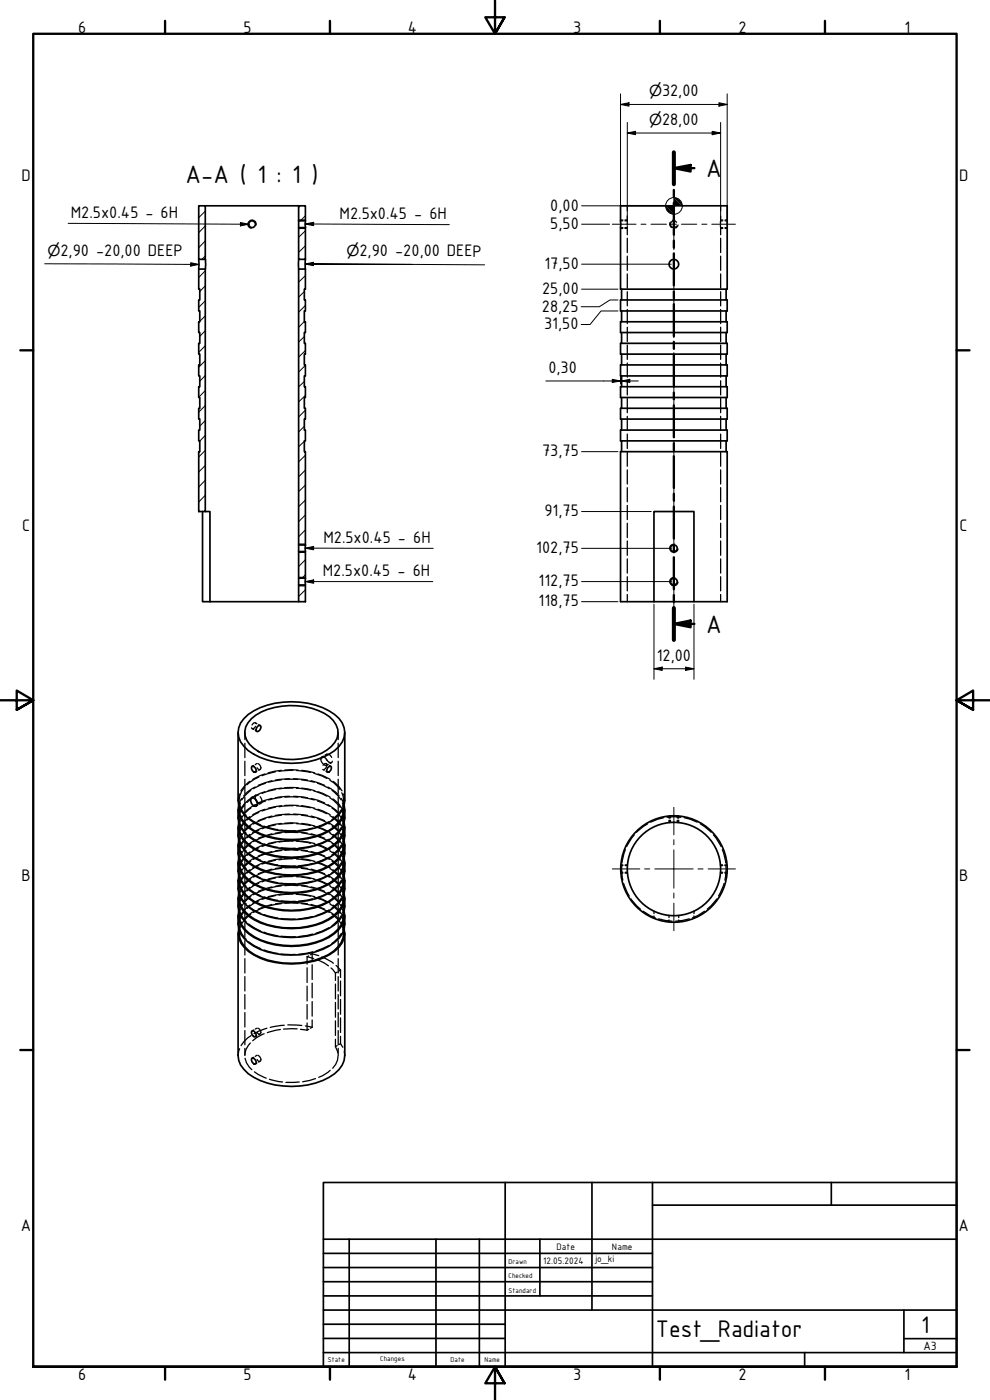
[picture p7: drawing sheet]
<svg xmlns="http://www.w3.org/2000/svg" width="297mm" height="420mm" viewBox="0 0 297 420" stroke-linecap="round" stroke-linejoin="round" font-family="sans-serif">
<!-- layer: Hatch (ISO) -->
<g fill="none" stroke="#000" stroke-width=".3">
<path d="M61.6 76.8l-1 1M61.6 72.3l-2 2M61.6 67.8l-2 2M61.6 63.4l-2 1.9M90.1 61.8l-.5 .5M91.6 73.8l-2 1.9M91.6 69.3l-2 1.9M91.6 64.7l-1.5 1.6M59.8 96.6l-.2 .2M61.6 94.8l-1.7 1.6M61.6 90.3l-2 1.9M61.6 99.2l-1.7 1.7"/>
<path d="M61.6 85.8l-1.7 1.7M61.6 81.3l-2 2M91.3 96.5l-1.7 1.7M91.3 87.5l-1.7 1.7M91.6 91.7l-2 2M91.6 82.7l-2 2M61.6 117.2l-2 2M61.6 112.7l-1.7 1.7M61.6 108.2l-2 2M61.6 103.7l-2 2.1M91.3 114.5l-1.7 1.6M91.3 101l-1.7 1.7"/>
<path d="M91.6 118.7l-2 1.9M91.6 109.6l-2 2.1M91.6 105.2l-2 2M61.6 139.7l-2 1.9M61.6 126.2l-1.7 1.7M61.6 121.7l-2 2M61.6 135.2l-2 1.9M61.6 130.7l-1.7 1.7M91.3 132.4l-1.7 1.7M91.3 127.9l-1.7 1.7M91.6 136.6l-2 2M91.6 132.1l-.2 .2"/>
<path d="M91.6 123.1l-2 2M61.6 153.1l-.4 .4M61.6 148.6l-2 2.1M61.6 144.1l-2 2.1M91.6 159l-2 2.1M91.6 154.5l-2 2.1M91.6 150.1l-2 2M91.6 145.6l-2 2M91.6 141.1l-2 2M91.6 172.5l-1 1M91.6 168l-2 2M91.6 177l-2 2"/>
</g>
<!-- layer: Hidden (ISO) -->
<g fill="none" stroke="#000" stroke-width=".38">
<path d="M186.2 66.3h.7M186.2 68.3h.7M186.2 66h.7M186.2 68.6h.7M187.5 66.3h.7M187.5 68.3h.7M187.5 66h.7M187.5 68.6h.7M188.2 66.3v.4M188.2 68v.3M188.2 61.8v1.5M188.2 64.8v1.5"/>
<path d="M188.2 67v.6M188.2 68.3v2.2M188.2 71.5v4.3M188.2 76.9v4.2M201.2 66.7a1.08 1.08 0 0 0 .3 1.6M202.4 66.1h-.7M203 66.7a1.01 1.01 0 0 0-1.5-.2 1.01 1.01 0 0 0 0 1.5 1.01 1.01 0 0 0 1.5-.1M203.5 67.5l-.8 .9M216.2 67.6v.7M216.2 66.3v.7M216.2 61.8v1.5M216.2 64.8v1.5"/>
<path d="M216.2 68.3v2.2M216.2 71.5v4.3M216.2 76.9v4.2M216.2 66.3h.7M216.2 68.3h.7M216.2 66h.7M216.2 68.6h.7M217.6 66.3h.6M217.6 68.3h.6M217.6 66h.6M217.6 68.6h.6M188.2 82.2v4.3"/>
<path d="M188.2 87.5v4.3M188.2 92.9v4.2M188.2 98.2v4.3M216.2 82.2v4.3M216.2 87.5v4.3M216.2 92.9v4.2M216.2 98.2v4.3M188.2 103.5v4.4M188.2 108.9v4.3M188.2 114.3v4.2M188.2 119.6v4.3M216.2 103.5v4.4"/>
<path d="M216.2 108.9v4.3M216.2 114.3v4.2M216.2 119.6v4.3M188.2 124.9v4.3M188.2 130.3v4.3M188.2 135.7v4.2M216.2 124.9v4.3M216.2 130.3v4.3M216.2 135.7v4.2M188.2 141v4.3M188.2 146.3v4.3M188.2 151.7v4.2"/>
<path d="M188.2 157v4.3M216.2 141v4.3M216.2 146.3v4.3M216.2 151.7v4.2M216.2 157v4.3M188.2 162.3v4.4M188.2 167.7v4.3M188.2 173.1v4.2M188.2 178.4v2.2M216.2 162.3v4.4M216.2 167.7v4.3M216.2 173.1v4.2"/>
<path d="M216.2 178.4v2.2M73.5 219.8v2.2M75.6 218.7l.5 .2M76.6 219.2l.4 .3M76.6 217l.5 .2M76.7 218l-.8 .7-.4-.3M76.8 217.2l-.2-.2a.77 .77 0 0 0-1 .6M77.6 217.5l.4 .2M101.5 219.8v2.2M71.9 238.3l-.5 2M72.5 239.6l-.9 2M73.4 236.3l-.9 1.2-.6 1.4-.1 1.2"/>
<path d="M73.5 223.1v4.3M73.5 228.5v4.3M73.5 233.8v4.4M73.5 239.2v4.4M75 234.5l-1.8 1.6-.9 1.2M75 239.8l-1.8 1.5-.9 1.4M75.2 237.2l-1.7 1.6-1 1.3M75.9 239.1l-.5 .3M76.1 229.7l-.5 .3M76.6 236.2l-2.4 1.5-1 1.1M76.8 238.7l-.2 .7 .2 .7M76.8 238.5l-.4 .4"/>
<path d="M77 229.2l-.4 .3M77.1 231.4l-.5 .4M77.3 229.2a1.04 1.04 0 0 1 .9 .7 1.04 1.04 0 0 1-.3 1.1l-.7-.6M77.7 233.2l-1.4 .6-2.2 1.7M77.7 238.5l-1.4 .6-2.2 1.7M78 239.1a1.45 1.45 0 0 1 .3 1.9M78 230.9l-.4 .3M79.5 232.3l-3.7 1.6M79.5 237.6l-3.7 1.6M79.7 235.1l-3.6 1.6M81.6 234.3l-4.1 1.4M81.6 239.6l-4.1 1.4"/>
<path d="M82.7 231.6l-4.1 1.2M82.7 237l-4.1 1.1M84.5 231.2l-4 .7M84.5 234l-3.9 .7M84.5 236.5l-4 .8M84.5 239.3l-3.9 .8M85.4 231.1h4.1M85.4 236.4h4.1M85.5 233.9h3.9M85.5 239.2h3.9M86.9 233.7l-4.3 .4M86.9 239l-4.3 .4"/>
<path d="M87.9 231.2l-4.2 .3M87.9 236.5l-4.2 .3M88 233.7l4.3 .4M88 239l4.3 .4M89 231.2l4.2 .6M89 236.6l4.2 .6M90.4 234l3.9 .7M90.4 239.3l3.9 .8M90.5 231.2l3.9 .7M90.5 236.5l3.9 .8M93.3 234.3l4.1 1.4M93.3 239.6l4.1 1.4"/>
<path d="M94.2 232.1l3.8 1.5M94.2 237.4l3.8 1.5M95.2 235.1l3.6 1.6M95.4 232.3l3.7 1.6M95.4 237.6l3.7 1.6M96.8 230.9l.5 .3M96.9 229.7l.7-.5h.3l.1 .4-.1 .8-.7 .5M97.1 226.9l-.5 .3M97.7 226.7l.3-.3a1.28 1.28 0 0 1 1.5 .9M97.8 231.4l.4 .4M97.9 229.2l.4 .3M97.9 227.9l.1 .1a1.15 1.15 0 0 0 1.7 .6v-.1"/>
<path d="M98 226.4l-.5 .2M98.2 228.3l-.2-.3a1.06 1.06 0 0 0-1.7-.6 1.79 1.79 0 0 0 1.8 2.3M98.4 236.2l2.3 1.5 1 1.1M98.5 229.4l-.5 .3M98.8 229.7l.5 .3M99 234.2l1.1 .7 1.9 2.1M99 239.4l1.1 .9 1.9 2M99.4 228.9l-.4 .3M99.6 237.2l1.8 1.6 1 1.3M99.9 234.5l1.8 1.6 .9 1.2M99.9 239.8l1.8 1.5 .9 1.4M101.5 223.1v4.3"/>
<path d="M101.5 228.5v4.3M101.5 233.8v4.4M101.5 239.2v4.4M102.4 239.6l.9 2M102.6 237.9a5 5 0 0 1 .2 4.1M103.1 238.3l.3 2M71.8 240.3v.5M71.8 241.5v.5M71.8 245.5v.7M71.8 246.7v.6M71.8 250.9v.5M71.8 252.1v.5"/>
<path d="M71.8 256.2v.6M71.8 257.3v.7M71.9 241.1a5.7 5.7 0 0 0 2 3.6M71.9 243.6l-.5 1.9M71.9 246.4a5.7 5.7 0 0 0 2 3.6M71.9 248.9l-.5 2M71.9 251.7a6.1 6.1 0 0 0 2 3.7M71.9 254.2l-.5 2M71.9 257a5.7 5.7 0 0 0 2 3.6M71.9 259.5l-.5 2M72.1 241l-.3 1.9M72.1 246.3l-.3 1.9"/>
<path d="M72.1 251.6l-.3 1.9M72.1 256.9l-.3 1.9M72.5 245l-.9 1.9M72.5 250.2l-.9 2M72.5 255.6l-.9 1.9M73.4 241.5l-.9 1.2-.6 1.4-.1 1.2M73.4 246.9l-.9 1.2-.6 1.4-.1 1.2M73.4 252.1l-.9 1.2-.6 1.4-.1 1.3M73.4 257.5l-.9 1.2-.6 1.4-.1 1.2M73.5 244.6v4.3M73.5 250v4.3M73.5 255.4v4.3"/>
<path d="M74.6 245.5l1.7 1.2 1.9 .9M74.6 250.7l1.7 1.2 1.9 1M74.6 256.1l1.7 1.2 1.9 .9M75 245.1l-1.8 1.6-.9 1.3M75 250.4l-1.8 1.6-.9 1.3M75 255.7l-1.8 1.6-.9 1.3M75.2 242.5l-1.7 1.6-1 1.3M75.2 247.9l-1.7 1.5-1 1.3M75.2 253.2l-1.7 1.5-1 1.3M75.2 258.5l-1.7 1.5-1 1.3M76.6 241.5l-2.4 1.6-1 1M76.6 246.8l-2.4 1.5-1 1.1"/>
<path d="M76.6 252.1l-2.4 1.6-1 1M76.6 257.4l-2.4 1.5-1 1.1M77.1 240.6l.5 .4M77.3 241.7l-.4 .2M77.7 243.8l-1.4 .7-2.2 1.6M77.7 249.2l-1.4 .6-2.2 1.6M77.7 254.4l-1.4 .7-2.2 1.6M77.7 259.8l-1.4 .6-2.2 1.6M78.3 241.1l-.4 .2M79.2 247.9l4.1 1.1M79.2 253.3l4.1 1M79.2 258.6l4.1 1"/>
<path d="M79.5 242.9l-3.7 1.6M79.5 248.2l-3.7 1.7M79.5 253.5l-3.7 1.6M79.5 258.8l-3.7 1.7M79.7 240.4l-3.6 1.6M79.7 245.7l-3.6 1.6M79.7 251l-3.6 1.6M79.7 256.3l-3.6 1.6M81.6 244.9l-4.1 1.4M81.6 250.2l-4.1 1.4M81.6 255.6l-4.1 1.3M82.7 242.2l-4.1 1.2"/>
<path d="M82.7 247.6l-4.1 1.1M82.7 252.8l-4.1 1.2M82.7 258.2l-4.1 1.1M84.3 249.1l4.3 .2M84.3 254.4l4.3 .2M84.3 259.8l4.3 .1M84.5 241.8l-4 .7M84.5 244.6l-3.9 .8M84.5 247.1l-4 .8M84.5 249.9l-3.9 .8M84.5 252.5l-4 .7M84.5 255.2l-3.9 .8"/>
<path d="M84.5 257.7l-4 .8M85.4 241.7h4.1M85.4 247.1h4.1M85.4 252.3h4.1M85.4 257.7h4.1M85.5 244.5h3.9M85.5 249.9h3.9M85.5 255.2h3.9M86.9 244.3l-4.3 .4M86.9 249.6l-4.3 .4M86.9 254.9l-4.3 .5M87.9 241.9l-4.2 .2"/>
<path d="M87.9 247.1l-4.2 .3M87.9 252.5l-4.2 .2M87.9 257.7l-4.2 .3M88 244.3l4.3 .4M88 249.6l4.3 .4M88 254.9l4.3 .5M89 241.9l4.2 .5M89 247.2l4.2 .6M89 252.5l4.2 .6M89 257.8l4.2 .6M90.4 244.6l3.9 .8M90.4 249.9l3.9 .8"/>
<path d="M90.4 255.2l3.9 .8M90.5 241.8l3.9 .7M90.5 247.1l3.9 .8M90.5 252.5l3.9 .7M90.5 257.7l3.9 .8M93.3 244.9l4.1 1.4M93.3 250.2l4.1 1.4M93.3 255.6l4.1 1.3M93.8 248.5l-4.2 .7M93.8 253.9l-4.2 .7M93.8 259.1l-4.2 .7M94.2 242.7l3.8 1.5"/>
<path d="M94.2 248l3.8 1.5M94.2 253.3l3.8 1.6M94.2 258.6l3.8 1.5M95.2 240.4l3.6 1.6M95.2 245.7l3.6 1.6M95.2 251l3.6 1.6M95.2 256.3l3.6 1.6M95.4 242.9l3.7 1.6M95.4 248.2l3.7 1.7M95.4 253.5l3.7 1.6M95.4 258.8l3.7 1.7M98.4 241.5l2.3 1.6 1 1"/>
<path d="M98.4 246.8l2.3 1.5 1 1.1M98.4 252.1l2.3 1.6 1 1M98.4 257.4l2.3 1.5 1 1.1M98.7 246.6l-3.9 1.7M98.7 251.9l-3.9 1.6M98.7 257.2l-3.9 1.7M99 244.8l1.1 .7 1.9 2.1M99 250l1.1 .9 1.9 2M99 255.4l1.1 .7 1.9 2.1M99.6 242.5l1.8 1.6 1 1.3M99.6 247.9l1.8 1.5 1 1.3M99.6 253.2l1.8 1.5 1 1.3"/>
<path d="M99.6 258.5l1.8 1.5 1 1.3M99.9 245.1l1.8 1.6 .9 1.3M99.9 250.4l1.8 1.6 .9 1.3M99.9 255.7l1.8 1.6 .9 1.3M101.5 244.6v4.3M101.5 250v4.3M101.5 255.4v4.3M102.4 245l.9 1.9M102.4 250.2l.9 2M102.4 255.6l.9 1.9M102.4 243a9 9 0 0 1-2.8 3M102.4 248.3l-1 1.4-1.8 1.6"/>
<path d="M102.4 253.6a9 9 0 0 1-2.8 3M102.4 258.9l-1 1.4-1.8 1.6M102.6 243.2a5.1 5.1 0 0 1 .2 4.1M102.6 248.5a5 5 0 0 1 .2 4.1M102.6 253.9a5 5 0 0 1 .2 4M102.6 259.1a5 5 0 0 1 .2 4.1M102.7 241l.4 1.9M102.7 246.3l.4 1.9M102.7 251.6l.4 1.9M102.7 256.9l.4 1.9M103.1 243.6l.3 1.9M103.1 248.9l.3 2"/>
<path d="M103.1 254.2l.3 2M103.1 259.5l.3 2M103.1 240.3v.5M103.1 241.5v.5M103.1 245.5v.7M103.1 246.7v.6M103.1 250.9v.5M103.1 252.1v.5M103.1 256.2v.6M103.1 257.3v.7M186.2 259.8h.7M186.2 259.6h.7"/>
<path d="M187.6 259.8h.6M187.6 259.6h.7M187.6 255l-1 4M190.3 250.5l-2.3 3.5M194.3 247.2l-1.3 .9-2 1.7M199.1 245.4l-3.9 1.3M200.2 245.3l2-.2 2.1 .2M200.7 244.8v.7M200.7 246.2v.7M200.9 244.8v.7M200.9 246.2v.7M201.2 244.8v.7"/>
<path d="M201.2 246.2v.6M203.2 244.8v.7M203.2 246.2v.6M203.5 244.8v.7M203.5 246.2v.7M203.6 244.8v.7M203.6 246.2v.7M205.3 245.4l1.8 .5 2.1 .8M210.1 247.2l3.3 2.6M214.1 250.5l2.2 3.5M216.2 259.8h.7M216.2 259.6h.6"/>
<path d="M216.7 255l1 4M217.5 259.8h.7M217.5 259.6h.6M71.8 261.5v.6M71.8 262.7v.5M71.8 266.8v.6M71.8 267.9v.7M71.8 272.1v.6M71.8 273.3v.6M71.8 277.4v.6M71.8 278.6v.6M71.9 262.4a6.2 6.2 0 0 0 2 3.6"/>
<path d="M71.9 264.8l-.5 2M71.9 267.6a5.7 5.7 0 0 0 2 3.7M71.9 270.1l-.5 2M71.9 273a6.2 6.2 0 0 0 2 3.6M71.9 275.4l-.5 2M71.9 278.2a5.7 5.7 0 0 0 2 3.7M72.1 262.2l-.3 1.9M72.1 267.5l-.3 2M72.1 272.8l-.3 1.9M72.1 278.1l-.3 2M72.5 276.8l-.9 1.9M72.5 260.9l-.9 1.9"/>
<path d="M72.5 266.2l-.9 1.9M72.5 271.5l-.9 1.9M73.4 262.8l-.9 1.2-.6 1.3-.1 1.3M73.4 268.1l-.9 1.2-.6 1.4-.1 1.2M73.4 273.4l-.9 1.2-.6 1.4-.1 1.2M73.5 260.8v4.3M73.5 266.2v4.3M73.5 271.6v4.3M73.5 277v4.2M74.6 261.4l1.7 1.2 1.9 .9M74.6 266.7l1.7 1.2 1.9 .9M74.6 272l1.7 1.2 1.9 .9"/>
<path d="M74.6 277.3l1.7 1.2 1.9 .9M75 261l-1.8 1.6-.9 1.3M75 266.3l-1.8 1.6-.9 1.3M75 271.6l-1.8 1.6-.9 1.3M75.2 263.8l-1.7 1.5-1 1.3M75.2 269.1l-1.7 1.5-1 1.3M75.2 274.4l-1.7 1.5-1 1.3M76.6 273.3l-2.4 1.6-1 1M76.6 262.7l-2.4 1.6-1 1M76.6 268l-2.4 1.6-1 1M77.7 265l-1.4 .7-2.2 1.7M77.7 270.4l-1.4 .6-2.2 1.6"/>
<path d="M79.2 263.9l4.1 1M79.2 269.2l4.1 1M79.2 274.5l4.1 1M79.2 279.8l1.1 .4 3 .6M79.5 264.1l-3.7 1.6M79.5 269.4l-3.7 1.7M79.7 261.6l-3.6 1.6M79.7 266.9l-3.6 1.6M79.7 272.2l-3.6 1.7M81.6 271.4l-4.1 1.4M81.6 260.8l-4.1 1.4M81.6 266.2l-4.1 1.3"/>
<path d="M82.7 263.4l-4.1 1.2M82.7 268.8l-4.1 1.1M84.3 265l4.3 .2M84.3 270.4l4.3 .1M84.3 275.6l4.3 .2M84.5 260.6l-3.9 .7M84.5 263.1l-4 .7M84.5 265.9l-3.9 .7M84.5 268.3l-4 .8M84.5 271.2l-3.9 .7M85.4 262.9h4.1M85.4 268.3h4.1"/>
<path d="M85.5 260.5h3.9M85.5 265.8h3.9M85.5 271.1h3.9M86.9 270.9l-4.3 .4M86.9 260.2l-4.3 .4M86.9 265.5l-4.3 .5M87.9 263.1l-4.2 .2M87.9 268.3l-4.2 .3M88 270.9l4.3 .4M88 260.2l4.3 .4M88 265.5l4.3 .5M89 263.1l4.2 .6"/>
<path d="M89 268.4l4.2 .6M90.4 260.6l3.9 .7M90.4 265.9l3.9 .7M90.4 271.2l3.9 .7M90.5 263.1l3.9 .7M90.5 268.3l3.9 .8M93.3 271.4l4.1 1.4M93.3 260.8l4.1 1.4M93.3 266.2l4.1 1.3M93.8 264.5l-4.2 .7M93.8 269.7l-4.2 .7M93.8 275.1l-4.2 .7"/>
<path d="M94.2 263.9l3.8 1.6M94.2 269.2l3.8 1.5M95.2 261.6l3.6 1.6M95.2 266.9l3.6 1.6M95.2 272.2l3.6 1.7M95.4 264.1l3.7 1.6M95.4 269.4l3.7 1.7M98.4 273.3l2.3 1.6 1 1M98.4 262.7l2.3 1.6 1 1M98.4 268l2.3 1.6 1 1M98.7 262.5l-3.9 1.7M98.7 267.8l-3.9 1.7"/>
<path d="M98.7 273.1l-3.9 1.7M98.7 278.4l-3.9 1.7M99 260.6l1.1 .9 1.9 2M99 266l1.1 .7 1.9 2.1M99 271.3l1.1 .8 1.9 2M99.6 263.8l1.8 1.5 1 1.3M99.6 269.1l1.8 1.5 1 1.3M99.6 274.4l1.8 1.5 1 1.3M99.9 261l1.8 1.6 .9 1.3M99.9 266.3l1.8 1.6 .9 1.3M99.9 271.6l1.8 1.6 .9 1.3M101.5 260.8v4.3"/>
<path d="M101.5 266.2v4.3M101.5 271.6v4.3M101.5 277v4.2M102.4 276.8l.9 1.9M102.4 260.9l.9 1.9M102.4 266.2l.9 1.9M102.4 271.5l.9 1.9M102.4 264.2l-1 1.4-1.8 1.7M102.4 269.5a8.4 8.4 0 0 1-2.8 3M102.4 274.8l-1 1.4-1.8 1.7M102.6 264.5a5 5 0 0 1 .2 4M102.6 269.7a5.1 5.1 0 0 1 .2 4.2"/>
<path d="M102.6 275.1a5 5 0 0 1 .2 4M102.7 262.2l.4 1.9M102.7 267.5l.4 2M102.7 272.8l.4 1.9M102.7 278.1l.4 2M103.1 264.8l.3 2M103.1 270.1l.3 2M103.1 275.4l.3 2M103.1 261.5v.6M103.1 262.7v.5M103.1 266.8v.6M103.1 267.9v.7"/>
<path d="M103.1 272.1v.6M103.1 273.3v.6M103.1 277.4v.6M103.1 278.6v.6M186.2 261.8h.7M186.2 262h.7M186.6 260l.3 4.1M187.1 265.2l1.7 3.7M187.6 261.8h.6M187.6 262h.7M189.4 269.8l1.7 2.1 1.1 .9M193 273.5l2.1 1.3 1.5 .6"/>
<path d="M196.2 273.4v.8M196.2 274.9v.7M197.6 275.8l4.1 .7M200.7 274.7v.7M200.7 276.1v.6M203.6 274.7v.7M203.6 276.1v.6M206.8 275.8l-4.1 .7M208.2 273.4v.8M208.2 274.9v.7M211.4 273.5l-2.1 1.3-1.5 .6M215 269.8l-1.7 2.1-1.1 .9"/>
<path d="M216.2 261.8h.7M216.2 262h.6M217.2 265.2l-1.6 3.7M217.5 261.8h.7M217.5 262h.6M217.8 260l-.3 4.1M73.5 282.3v4.3M73.5 287.7v4.3M73.5 293.1v4.3M73.5 298.5v4.3M74.6 282.6l1.7 1.2 1.9 .9M79.2 285.1l4.1 1"/>
<path d="M84.3 281l4.3 .1M84.3 286.3l4.3 .1M92.1 287.1l2 .5M92.1 287.1v2.2M92.1 290.4v4.5M92.1 296v4.4M92.6 286.9l-.5 .2M93.7 286.2l1.9 .6M93.7 286.2l-.5 .4M93.7 286.2v2.3M93.7 289.5v4.5M93.7 295.1v4.3"/>
<path d="M93.8 280.3l-4.2 .8M93.8 285.7l-4.2 .7M95.1 288l2.2 1 1.3 .9M96.5 287.2l3.5 1.9M98.7 283.8l-3.9 1.6M99.3 290.5l1.3 1.5M100.6 292v2.2M100.6 295.3v4.5M100.8 289.7l1.4 1.4M101.2 291.8l-.6 .2M101.5 282.3v4.3M101.5 287.7v4.3"/>
<path d="M101.5 293.1v4.3M101.5 298.5v4.3M102.2 291.1l-.5 .3M102.2 291.1v2.2M102.2 294.4v4.5M102.2 300v4.4M102.4 280.1a9 9 0 0 1-2.8 3M71.9 314.7l-.5 2.1M73.5 303.9v4.3M73.5 309.3v4.2M73.5 314.6v2.2M73.5 317.6a5.7 5.7 0 0 0 2.1 3.4"/>
<path d="M75.1 313a5.1 5.1 0 0 0-1.6 3.6M75.3 310.8l-1 .7-2 2.3M76.1 309.1l-.5 .3M76.1 317.3l-.5 .2M77 308.6l-.4 .2M77 316.7l-.4 .3M77.1 310.9l-.5 .2M77.1 319l-.5 .3M77.3 308.6a1 1 0 0 1 .9 .7 1 1 0 0 1-.3 1.1l-.7-.5M77.3 316.7a1.04 1.04 0 0 1 .9 .8 1.04 1.04 0 0 1-.3 1.1l-.7-.6M78 310.3l-.4 .3M78 318.5l-.4 .2"/>
<path d="M79.2 310.2l-2.2 1.2-1.2 .9M80.1 308.6l-2.5 .9-1.4 .7M84.1 309l-3.9 .9M85.3 307.7l-4.2 .6M86.4 307.6l4.2 .2M89.2 308.8h-4.1M90.2 308.9l1.9 .3M91.6 307.9l2.1 .4M92.1 301.5v4.4M92.1 307v2.2M92.6 308.9l-.5 .3M93.7 308.3l-.5 .3"/>
<path d="M93.7 300.6v4.4M93.7 306.1v2.2M100.6 314.1l.7 1.9M100.6 300.8v4.5M100.6 306.4v4.3M100.6 311.9v2.2M101.2 313.8l-.6 .3M101.4 317l-.1 1.1-.6 1.3-.9 1.2M101.5 303.9v4.3M101.5 309.3v4.2M101.5 314.6v2.2M102.2 305.5v4.4"/>
<path d="M102.2 311v2.2M102.2 313.2l-.5 .3M102.2 313.2l.7 1.1M103.3 315.5l.1 1.3M76.3 321.7l1.2 .8 2.4 1.1M80.8 323.9l4 .8M89.8 324.7l-4 .1M94.7 323.7l-3.9 1M99.1 321.2l-2.3 1.6-1.2 .5"/>
</g>
<!-- layer: Visible (ISO) -->
<g fill="none" stroke="#000" stroke-width=".51">
<path d="M59.6 61.8h2v16h-2zM59.6 77.8v3M61.6 77.8v3M61.6 61.8h28M89.6 68.3h2v9.5h-2zM89.6 61.8h2v4.5h-2zM89.6 77.8v3M89.6 66.3v2M91.6 77.8v3M91.6 66.3v2M186.2 61.8h32v25h-32zM59.6 80.8h2v72.7h-2v-17.9h.3v-3.3h-.3v-3.2h.3v-3.3h-.3v-3.3h.3v-3.2h-.3v-3.2h.3v-3.3h-.3v-3.3h.3v-3.2h-.3v-3.3h.3v-3.2h-.3v-3.2h.3v-3.3h-.3v-3.3h.3v-3.2h-.3z"/>
<path d="M89.6 80.8h2v6h-.3v3.2h.3v3.3h-.3v3.3h.3v3.2h-.3v3.2h.3v3.3h-.3v3.2h.3v3.3h-.3v3.3h.3v3.2h-.3v3.2h.3v3.3h-.3v3.3h.3v3.2h-.3v3.3h.3v28h-2zM186.2 90h32v3.3h-32zM186.2 96.6h32v3.2h-32zM186.5 86.8v3.2M186.5 93.3v3.3M186.5 99.8v3.2M217.9 86.8v3.2M217.9 93.3v3.3M217.9 99.8v3.2M186.2 103h32v3.3h-32zM186.2 109.5h32v3.3h-32zM186.2 116.1h32v3.2h-32z"/>
<path d="M186.5 106.3v3.2M186.5 112.8v3.3M186.5 119.3v3.2M217.9 106.3v3.2M217.9 112.8v3.3M217.9 119.3v3.2M186.2 135.6h32v45h-32zM186.2 122.5h32v3.3h-32zM186.2 129.1h32v3.2h-32zM186.5 125.8v3.3M186.5 132.3v3.3M217.9 125.8v3.3"/>
<path d="M217.9 132.3v3.3M60.8 153.5v27.1h2.2M61.6 153.5h1.4v27.1M89.6 165.5h2v8h-2zM89.6 175.6h2v5h-2zM89.6 173.5v2.1M89.6 163.6v1.9M91.6 173.5v2.1M91.6 163.6v1.9M63 180.6h26.6M196.2 180.6v-27.1h12v27.1M71.4 219.8v20.5a6.8 6.8 0 0 0 3.1 5.4 23.5 23.5 0 0 0 17.9 3.3 14.7 14.7 0 0 0 10.3-5.9l.6-1.4 .1-1.4v-20.5"/>
<path d="M73.2 215.6a19.2 19.2 0 0 1 14.2-5 20.6 20.6 0 0 1 14.3 5 6.2 6.2 0 0 1-1.3 9.7 23.9 23.9 0 0 1-25.9 0 6.7 6.7 0 0 1-2.9-6.9l.6-1.4zM75.4 215.7a19.9 19.9 0 0 1 16-3.6 12.6 12.6 0 0 1 9.4 5.4 5.2 5.2 0 0 1-1.4 6.5 18.1 18.1 0 0 1-13.7 3.9 16 16 0 0 1-10.8-4.5 5.3 5.3 0 0 1 .5-7.7zM77.3 218l.7-.3a1.17 1.17 0 0 1-1 1.8l-.1-.8zM75.4 239.4a1.68 1.68 0 0 1 1.5 2.5 1.68 1.68 0 0 1-1.5-2.5zM75.6 230a1.17 1.17 0 0 1 1 1.8 1.21 1.21 0 0 1-1-1.8zM98.5 230.2l.8-.2a1.21 1.21 0 0 1-1.1 1.8l-.2-.6zM71.4 242.9a8.2 8.2 0 0 0 4.7 9.2 24.3 24.3 0 0 0 24.3-1.1 7.8 7.8 0 0 0 3-8.1M71.4 248.2a8.2 8.2 0 0 0 4.7 9.2 25.3 25.3 0 0 0 22.6 0 8.2 8.2 0 0 0 4.7-9.2M71.4 253.5a8.1 8.1 0 0 0 4.7 9.2 24.3 24.3 0 0 0 24.3-1.1 6.8 6.8 0 0 0 3-5.4v-2.7M71.4 258.8a8.2 8.2 0 0 0 4.7 9.2 24.3 24.3 0 0 0 24.3-1.1 7.9 7.9 0 0 0 3-8.1M71.6 241.6a6.5 6.5 0 0 0 2.9 6.8 23.9 23.9 0 0 0 20.2 2.7 11.7 11.7 0 0 0 8.6-6.6l.1-1.5-.1-1.4M71.6 246.9a6.6 6.6 0 0 0 2.9 6.8 24 24 0 0 0 25.8 0 6.9 6.9 0 0 0 3-6.8"/>
<path d="M71.6 252.2a6.5 6.5 0 0 0 2.9 6.8 24.2 24.2 0 0 0 20.2 2.8 12 12 0 0 0 8.6-6.7l.1-1.4-.1-1.5M71.6 257.5a5.9 5.9 0 0 0 1.7 5.6 18.2 18.2 0 0 0 11.7 4.8 23.1 23.1 0 0 0 15.3-3.6 6.7 6.7 0 0 0 3-6.8M71.8 242a7.6 7.6 0 0 0 4.5 7.3 25 25 0 0 0 22.3 0 7.6 7.6 0 0 0 4.5-7.3M71.8 247.3a7.6 7.6 0 0 0 4.5 7.3 24.5 24.5 0 0 0 22.3 0 7.6 7.6 0 0 0 4.5-7.3M71.8 252.6a7.6 7.6 0 0 0 4.5 7.3 23.9 23.9 0 0 0 23.8-1 7 7 0 0 0 3-6.3M71.8 258a7.5 7.5 0 0 0 4.5 7.2 24.5 24.5 0 0 0 22.3 0 7.5 7.5 0 0 0 4.5-7.2M76.8 240.1l.3 .5M71.4 264.1a8.2 8.2 0 0 0 4.7 9.2 25.3 25.3 0 0 0 22.6 0 8.2 8.2 0 0 0 4.7-9.2M71.4 269.5a8.2 8.2 0 0 0 4.7 9.1 24.3 24.3 0 0 0 24.3-1.1 7.8 7.8 0 0 0 3-8M71.4 274.7a8.2 8.2 0 0 0 4.7 9.3 25.3 25.3 0 0 0 22.6 0 8.2 8.2 0 0 0 4.7-9.3M71.6 278.7a6.5 6.5 0 0 0 2.9 6.8 24.2 24.2 0 0 0 20.2 2.8 12 12 0 0 0 8.6-6.7l.1-1.5-.1-1.4M71.6 262.8a6.5 6.5 0 0 0 2.9 6.8 24 24 0 0 0 24.2 1.1 8.2 8.2 0 0 0 4.7-6.4l-.1-1.5"/>
<path d="M71.6 268.1a6.5 6.5 0 0 0 2.9 6.8 23.9 23.9 0 0 0 20.2 2.8 11.7 11.7 0 0 0 8.6-6.7l.1-1.5-.1-1.4M71.6 273.4a6.5 6.5 0 0 0 2.9 6.8 23.6 23.6 0 0 0 20.2 2.8 12 12 0 0 0 8.6-6.7l.1-1.4-.1-1.5M71.8 263.2a7.6 7.6 0 0 0 4.5 7.4 23.9 23.9 0 0 0 23.8-1.1 7 7 0 0 0 3-6.3M71.8 268.6a7.4 7.4 0 0 0 4.5 7.2 24.5 24.5 0 0 0 22.3 0 7.4 7.4 0 0 0 4.5-7.2M71.8 273.9a7.6 7.6 0 0 0 4.5 7.3 24.5 24.5 0 0 0 22.3 0 7.6 7.6 0 0 0 4.5-7.3M71.8 279.2a7.6 7.6 0 0 0 4.5 7.3 25 25 0 0 0 22.3 0 7.6 7.6 0 0 0 4.5-7.3M71.4 280.1v36.7a7.6 7.6 0 0 0 4.7 6.5 24.3 24.3 0 0 0 24.3-1.1 7 7 0 0 0 3-5.4v-36.7M75.6 317.5a1.17 1.17 0 0 1 1 1.8 1.21 1.21 0 0 1-1-1.8zM75.6 309.4a1.14 1.14 0 0 1 1 1.7 1.14 1.14 0 0 1-1-1.7z"/>
<circle cx="75.6" cy="67.3" r="1.01"/>
<circle cx="202.2" cy="79.3" r="1.45"/>
<circle cx="202.2" cy="164.5" r="1.01"/>
<circle cx="202.2" cy="174.5" r="1.01"/>
<circle cx="202.2" cy="260.8" r="16"/>
<circle cx="202.2" cy="260.8" r="14"/>
</g>
<!-- layer: Visible Narrow (ISO) -->
<path d="M76.8 67.5a1.22 1.22 0 0 0-.9-1.4 1.22 1.22 0 0 0-1.5 .9 1.22 1.22 0 0 0 1 1.5M89.6 66h2M89.6 68.6h2M89.6 175.8h2M89.6 173.3h2M89.6 165.8h2M89.6 163.3h2M202.4 163.3a1.26 1.26 0 0 0-1.4 1 1.26 1.26 0 0 0 1 1.5 1.26 1.26 0 0 0 1.5-1M202.4 173.3a1.24 1.24 0 0 0-1.4 1.1 1.24 1.24 0 0 0 1 1.4 1.24 1.24 0 0 0 1.5-1.1" fill="none" stroke="#000" stroke-width=".38"/>
<!-- layer: Section Line (ISO) -->
<g fill="none" stroke="#000" stroke-width=".7">
<path d="M202.2 50.5l5-1v2zM202.2 45.7v9.6M202.2 57v2.1M202.2 50.5h6.1M202.2 60.9v9.6M202.2 72.2v2.1M202.2 76.1v9.5M202.2 87.4v2.1M202.2 91.3v9.6M202.2 102.6v2.1M202.2 106.5v9.6M202.2 117.8v2.1"/>
<path d="M202.2 121.6v9.6M202.2 133v2.1M202.2 136.9v9.6M202.2 148.2v2.1M202.2 152.1v9.5M202.2 163.4v2.1M202.2 167.2v9.6M202.2 178.6v2.1M202.2 187.2l5-1v2.1zM202.2 182.5v9.6M202.2 187.2h6.1"/>
</g>
<path d="M202.2 45.7v9.6M202.2 182.5v9.6" fill="none" stroke="#000" stroke-width="1.2"/>
<g fill="#000">
<path d="M202.2 50.5l5-1v2z" fill-rule="evenodd"/>
<path d="M202.2 187.2l5-1v2.1z" fill-rule="evenodd"/>
</g>
<!-- layer: Border (ISO) -->
<g fill="none" stroke="#000" stroke-width=".7">
<path d="M49.5 6.3v3.8M99 6.3v3.8M148.5 .2v9.9l-2.9-4.9h5.8l-2.9 4.9 2.9-4.9M198 6.3v3.8M247.5 6.3v3.8M6.1 105.1h3.9M287 105.1h3.9M0 210.2h10l-5-3v5.8l5-2.8-5 2.8M297 210.2h-10l5-3v5.8l-5-2.8 5 2.8M6.1 315.1h3.9M287 315.1h3.9M10 410.2v-400.1h277v400.1h-277h277"/>
<path d="M49.5 410.2v3.9M99 410.2v3.9M151.4 415.1l-2.9-4.9 2.9 4.9h-5.8l2.9-4.9v10M198 410.2v3.9M247.5 410.2v3.9"/>
</g>
<!-- layer: Title (ISO) -->
<g fill="none" stroke="#000" stroke-width=".51">
<path d="M97 354.9h190v55.3h-190zM151.6 354.9v55.3M177.6 354.9v38.3M195.8 354.9v55.3M249.4 354.9v6.8M97 376.2h98.8M97 371.9h190M104.8 371.9v38.3M130.8 371.9v38.3M143.8 371.9v38.3M162 371.9v17M195.8 361.7h91.2"/>
<path d="M97 380.4h98.8M97 384.7h98.8M97 388.9h98.8M97 393.2h190M97 397.4h54.6M271.2 393.2v12.7M97 405.9h190M97 401.7h54.6M241.4 405.9v4.3M271.2 401.7h15.8"/>
</g>
<!-- layer: Centerline (ISO) -->
<g fill="none" stroke="#000" stroke-width=".3">
<path d="M202.2 59.3v6.8M183.7 67.3h7.1M192.3 67.3h1.5M195.3 67.3h4.7M201.4 67.3h1.5M202.2 67.6v1.5M202.2 70.6v4.3M202.2 76.4v1.5M202.2 79.4v4.3M204.5 67.3h4.5M210.6 67.3h1.5M213.6 67.3h7.1"/>
<path d="M202.2 85.2v1.5M202.2 88.2v4.3M202.2 94v1.5M202.2 97v4.3M202.2 102.8v1.5M202.2 105.8v4.3M202.2 111.6v1.5M202.2 114.6v4.3M202.2 120.4v1.5M202.2 123.4v4.3M202.2 129.2v1.5M202.2 132.2v4.3"/>
<path d="M202.2 138v1.6M202.2 141v4.3M202.2 146.9v1.4M202.2 149.8v4.4M202.2 155.6v1.5M202.2 158.6v4.3M202.2 164.4v1.6M202.2 167.4v4.3M202.2 173.3v1.4M202.2 176.3v6.7"/>
</g>
<!-- layer: Center Mark (ISO) -->
<path d="M202.2 242.3v8.2M202.2 252v1.5M202.2 255.1v11.5M183.7 260.8h8.3M193.4 260.8h1.5M196.5 260.8h11.5M202.2 268v1.5M202.2 271.1v8.2M209.4 260.8h1.5M212.5 260.8h8.2" fill="none" stroke="#000" stroke-width=".3"/>
<!-- layer: Dimension (ISO) -->
<g fill="none" stroke="#000" stroke-width=".3">
<path d="M186.2 31.3l2.5-.5v1.1zM186.2 31.3h32M186.2 28.2v39M188.2 39.9l2.5-.5v1zM188.2 39.9h28M188.2 36.7v30.5M213.7 39.4l2.5 .5-2.5 .5zM215.7 30.8l2.5 .5-2.5 .6zM216.2 36.7v30.5M218.2 28.2v39M174.5 61.8h25.3M174.5 67.3h8.4"/>
<path d="M174.5 79.3h26.9M186.2 67.4v.1M188.2 67.4v.1M216.2 67.4v.1M218.2 67.4v.1M174.5 86.8h10.9M185.4 90h-2.4l-3.2 2.1h-5.4M185.4 93.3h-5.1l-3.3 4.1h-2.6M163.8 114.3h27.7M183.7 113.8l2.5 .5-2.5 .5zM186.2 111.2v4M186.5 114.3l2.5-.5v1z"/>
<path d="M174.5 135.6h10.9M174.5 153.5h20.9M174.5 164.6h26.9M174.5 174.5h26.9M174.5 180.6h10.9M196.2 181.3v22.6M208.2 181.3v22.6M196.2 200.7l2.5-.5v1zM196.2 200.7h12M205.7 200.2l2.5 .5-2.5 .5z"/>
<circle cx="202.2" cy="61.8" r="2.51"/>
</g>
<g fill="#000">
<path d="M186.2 31.3l2.5-.5v1.1z" fill-rule="evenodd"/>
<path d="M188.2 39.9l2.5-.5v1z" fill-rule="evenodd"/>
<path d="M215.7 30.8l2.5 .5-2.5 .6z" fill-rule="evenodd"/>
<path d="M213.7 39.4l2.5 .5-2.5 .5z" fill-rule="evenodd"/>
<path d="M199.7 61.8l2.5 2.5a2.49 2.49 0 0 1-2.5-2.5z" fill-rule="evenodd"/>
<path d="M202.2 59.3v5l-2.5-2.5h5z" fill-rule="evenodd"/>
<path d="M202.2 59.3a2.49 2.49 0 0 1 2.5 2.5z" fill-rule="evenodd"/>
<path d="M183.7 113.8l2.5 .5-2.5 .5z" fill-rule="evenodd"/>
<path d="M186.5 114.3l2.5-.5v1z" fill-rule="evenodd"/>
<path d="M196.2 200.7l2.5-.5v1z" fill-rule="evenodd"/>
<path d="M205.7 200.2l2.5 .5-2.5 .5z" fill-rule="evenodd"/>
</g>
<!-- layer: Symbol (ISO) -->
<g fill="none" stroke="#000" stroke-width=".3">
<path d="M13.4 79.2l46.3 .2M20.4 67l54.2 .3M57.2 78.8l2.5 .6-2.5 .5zM72.1 66.8l2.5 .5-2.5 .5zM91.6 79.2l2.4-.5v1zM91.6 67.2l2.5-.5v1zM91.6 67.2l43.2 .2M91.6 79.2h2.4M123.6 79.4l-29.6-.2 51.4 .3M91.6 174.5l2.5-.5v1zM91.6 174.5h38.3M91.6 164.5l2.5-.5v1z"/>
<path d="M91.6 164.5l38.4 .1"/>
</g>
<g fill="#000">
<path d="M57.2 78.8l2.5 .6-2.5 .5z" fill-rule="evenodd"/>
<path d="M72.1 66.8l2.5 .5-2.5 .5z" fill-rule="evenodd"/>
<path d="M91.6 79.2l2.4-.5v1z" fill-rule="evenodd"/>
<path d="M91.6 67.2l2.5-.5v1z" fill-rule="evenodd"/>
<path d="M91.6 174.5l2.5-.5v1z" fill-rule="evenodd"/>
<path d="M91.6 164.5l2.5-.5v1z" fill-rule="evenodd"/>
</g>
<g font-size="8.1">
<text x="211.9" y="53.1">A</text>
<text x="55.7" y="54.8">A-A ( 1 : 1 )</text>
<text x="211.9" y="189.8">A</text>
</g>
<g font-size="7.7">
<text x="196.8" y="401.3">Test_Radiator</text>
<text x="276.4" y="400">1</text>
</g>
<g font-size="5.4">
<text x="23.5" y="9.8">6</text>
<text x="73" y="9.8">5</text>
<text x="122.4" y="9.8">4</text>
<text x="172" y="9.8">3</text>
<text x="221.6" y="9.8">2</text>
<text x="271.4" y="9.8">1</text>
<text x="198.6" y="28.9">32,00</text>
<text x="198.6" y="37.4">28,00</text>
<text x="6.5" y="54.4">D</text>
<text x="287.8" y="54.4">D</text>
<text x="21.2" y="65.4">M2.5x0.45 - 6H</text>
<text x="101.9" y="65.6">M2.5x0.45 - 6H</text>
<text x="165.1" y="63.2">0,00</text>
<text x="165.1" y="68.7">5,50</text>
<text x="18.2" y="76.7">2,90 -20,00 DEEP</text>
<text x="107.9" y="76.8">2,90 -20,00 DEEP</text>
<text x="163.4" y="80.7">17,50</text>
<text x="162.7" y="88.2">25,00</text>
<text x="162.6" y="93.5">28,25</text>
<text x="163.3" y="98.8">31,50</text>
<text x="164.5" y="112">0,30</text>
<text x="162.7" y="136.9">73,75</text>
<text x="163.4" y="154.9">91,75</text>
<text x="6.6" y="159.4">C</text>
<text x="287.9" y="159.4">C</text>
<text x="97" y="162.9">M2.5x0.45 - 6H</text>
<text x="160.9" y="166">102,75</text>
<text x="96.8" y="173">M2.5x0.45 - 6H</text>
<text x="161.6" y="175.9">112,75</text>
<text x="161.6" y="182">118,75</text>
<text x="197" y="198.4">12,00</text>
<text x="6.5" y="264.4">B</text>
<text x="287.8" y="264.4">B</text>
<text x="6.3" y="369.4">A</text>
<text x="287.6" y="369.4">A</text>
<text x="23.5" y="414.1">6</text>
<text x="73" y="414.1">5</text>
<text x="122.4" y="414.1">4</text>
<text x="172" y="414.1">3</text>
<text x="221.6" y="414.1">2</text>
<text x="271.4" y="414.1">1</text>
</g>
<g font-size="4.6">
<text x="194.8" y="28.9">⌀</text>
<text x="194.8" y="37.4">⌀</text>
<text x="14.2" y="76.7">⌀</text>
<text x="103.9" y="76.8">⌀</text>
</g>
<text font-size="3.9" x="277.1" y="405.1">A3</text>
<g font-size="3">
<text x="167" y="375.1">Date</text>
<text x="183.6" y="375.1">Name</text>
<text x="163" y="379.4">12.05.2024</text>
<text x="178.6" y="378.8">jo_ki</text>
</g>
<g font-size="2.3">
<text x="152.6" y="379.4">Drawn</text>
<text x="152.6" y="383.6">Checked</text>
<text x="152.6" y="387.9">Standard</text>
<text x="98.4" y="408.8">State</text>
<text x="114.1" y="408.5">Changes</text>
<text x="135.2" y="408.8">Date</text>
<text x="145.4" y="408.8">Name</text>
</g>
</svg>
